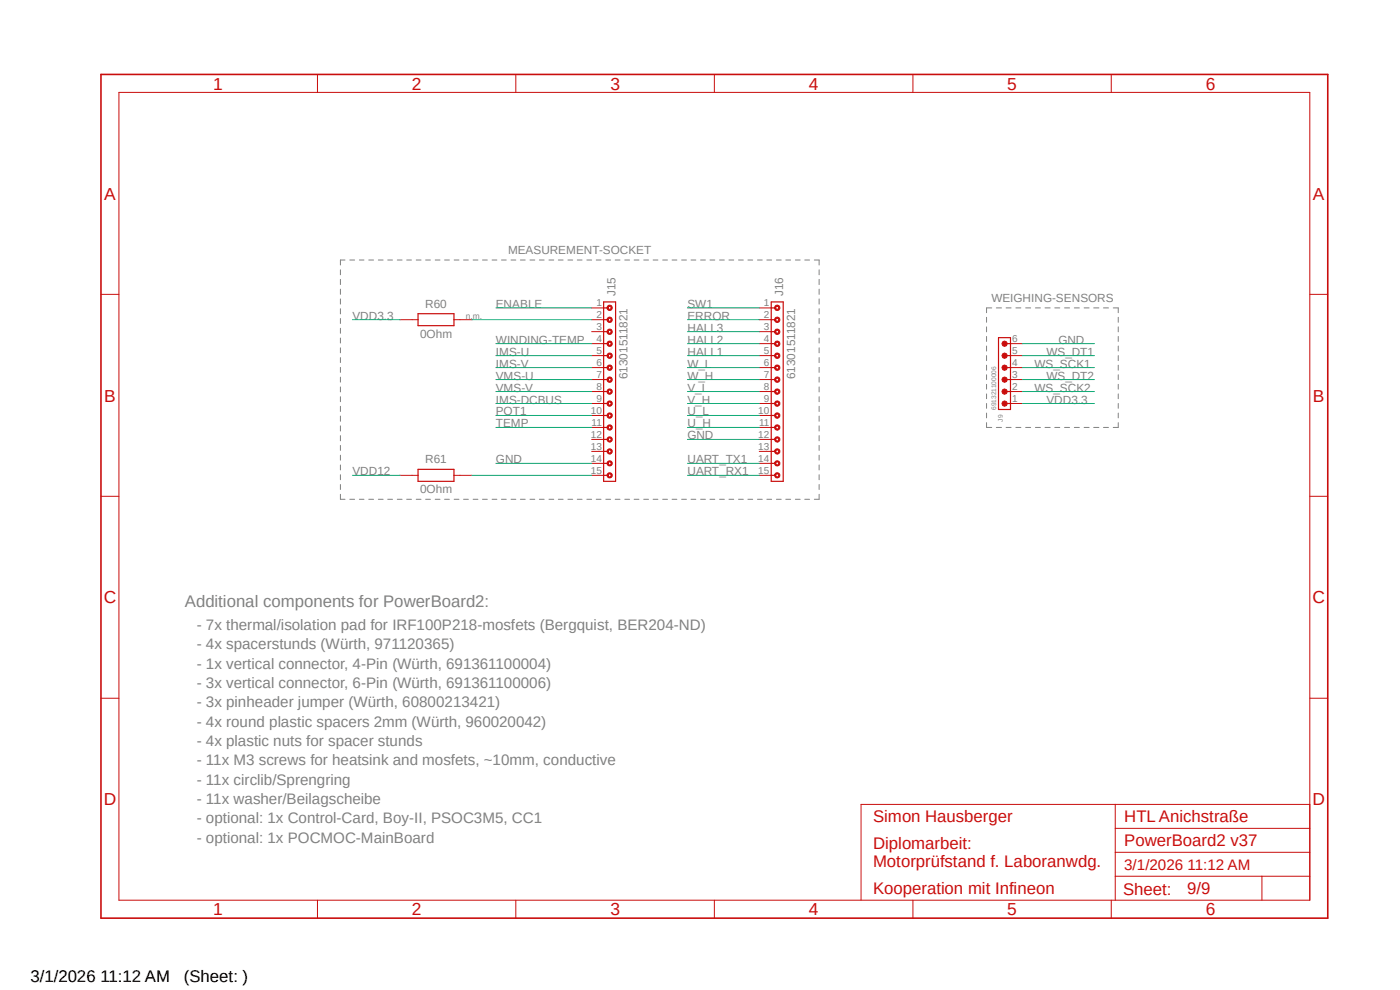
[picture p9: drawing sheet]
<svg xmlns="http://www.w3.org/2000/svg" width="297mm" height="210mm" viewBox="0 0 297 210" stroke-linecap="round" stroke-linejoin="round" font-family="sans-serif">
<path d="M20.9 15.5l261.2 179.8M282.1 15.5l-261.2 179.8" fill="none" stroke="#fff" stroke-width=".21"/>
<g fill="none" stroke="#808080" stroke-width=".21">
<path d="M72.2 57.2v1.1M72.2 59.3v1.1M73.2 55.2h-1v1M74.2 55.2h1M76.2 55.2h1M78.2 55.2h1M80.3 55.2h1M82.3 55.2h1M84.3 55.2h1M86.3 55.2h1M88.3 55.2h1M90.3 55.2h1"/>
<path d="M92.3 55.2h1M94.3 55.2h1M96.4 55.2h1M98.3 55.2h1.1M100.4 55.2h1M102.4 55.2h1M104.4 55.2h1M106.4 55.2h1M108.4 55.2h1M110.4 55.2h1M112.4 55.2h1.1M114.4 55.2h1"/>
<path d="M116.5 55.2h1M118.4 55.2h1.1M120.5 55.2h1M122.5 55.2h1M124.5 55.2h1M126.5 55.2h1M128.5 55.2h1M130.5 55.2h1M132.5 55.2h1.1M134.5 55.2h1.1M136.6 55.2h1M138.6 55.2h1"/>
<path d="M140.6 55.2h1M142.6 55.2h1M144.6 55.2h1M146.6 55.2h1M148.6 55.2h1M150.6 55.2h1M152.7 55.2h1M154.6 55.2h1.1M156.7 55.2h1M158.7 55.2h1M160.7 55.2h1M162.7 55.2h1"/>
<path d="M164.7 55.2h1M166.7 55.2h1M168.7 55.2h1.1M170.7 55.2h1M172.8 55.2h1v1M173.8 57.2v1.1M173.8 59.3v1.1M72.2 61.3v1.1M72.2 63.4v1.1M72.2 65.5v1.1M72.2 67.6v1M72.2 69.6v1.1"/>
<path d="M72.2 71.7v1.1M72.2 73.8v1M72.2 75.9v1M72.2 77.9v1.1M173.8 61.3v1.1M173.8 63.4v1.1M173.8 65.5v1.1M173.8 67.6v1M173.8 69.6v1.1M173.8 71.7v1.1M173.8 73.8v1M173.8 75.9v1"/>
<path d="M173.8 77.9v1.1M209.3 67.3v1.1M209.3 69.3v1.1M209.3 71.4v1M209.3 73.4v1.1M209.3 75.4v1.1M209.3 77.5v1M209.3 79.5v1M210.4 65.3h-1.1v1M211.4 65.3h1.1M213.4 65.3h1.1M215.5 65.3h1.1"/>
<path d="M217.6 65.3h1.1M219.7 65.3h1M221.7 65.3h1.1M223.8 65.3h1M225.8 65.3h1.1M227.9 65.3h1.1M230 65.3h1.1M232 65.3h1.1M234.1 65.3h1.1M236.2 65.3h1v1M237.2 67.3v1.1M237.2 69.3v1.1"/>
<path d="M237.2 71.4v1M237.2 73.4v1.1M237.2 75.4v1.1M237.2 77.5v1M237.2 79.5v1M72.2 80v1.1M72.2 82.1v1M72.2 84.2v1M72.2 86.2v1.1M72.2 88.3v1.1M72.2 90.3v1.1M72.2 92.4v1.1"/>
<path d="M72.2 94.5v1M72.2 96.6v1M72.2 98.6v1.1M173.8 80v1.1M173.8 82.1v1M173.8 84.2v1M173.8 86.2v1.1M173.8 88.3v1.1M173.8 90.3v1.1M173.8 92.4v1.1M173.8 94.5v1M173.8 96.6v1"/>
<path d="M173.8 98.6v1.1M209.3 81.5v1M209.3 83.6v1M209.3 85.6v1M209.3 87.6v1M209.3 89.7v1h1.1M211.4 90.7h1.1M213.4 90.7h1.1M215.5 90.7h1.1M217.6 90.7h1.1M219.7 90.7h1M221.7 90.7h1.1"/>
<path d="M223.8 90.7h1M225.8 90.7h1.1M227.9 90.7h1.1M230 90.7h1.1M232 90.7h1.1M234.1 90.7h1.1M237.2 81.5v1M237.2 83.6v1M237.2 85.6v1M237.2 87.6v1M237.2 89.7v1h-1M72.2 100.7v1.1"/>
<path d="M72.2 102.8v1M72.2 104.9v1h1M74.2 105.9h1M76.2 105.9h1M78.2 105.9h1M80.3 105.9h1M82.3 105.9h1M84.3 105.9h1M86.3 105.9h1M88.3 105.9h1M90.3 105.9h1M92.3 105.9h1"/>
<path d="M94.3 105.9h1M96.4 105.9h1M98.3 105.9h1.1M100.4 105.9h1M102.4 105.9h1M104.4 105.9h1M106.4 105.9h1M108.4 105.9h1M110.4 105.9h1M112.4 105.9h1.1M114.4 105.9h1M116.5 105.9h1"/>
<path d="M118.4 105.9h1.1M120.5 105.9h1M122.5 105.9h1M124.5 105.9h1M126.5 105.9h1M128.5 105.9h1M130.5 105.9h1M132.5 105.9h1.1M134.5 105.9h1.1M136.6 105.9h1M138.6 105.9h1M140.6 105.9h1"/>
<path d="M142.6 105.9h1M144.6 105.9h1M146.6 105.9h1M148.6 105.9h1M150.6 105.9h1M152.7 105.9h1M154.6 105.9h1.1M156.7 105.9h1M158.7 105.9h1M160.7 105.9h1M162.7 105.9h1M164.7 105.9h1"/>
<path d="M166.7 105.9h1M168.7 105.9h1.1M170.7 105.9h1M173.8 100.7v1.1M173.8 102.8v1M173.8 104.9v1h-1"/>
</g>
<g fill="none" stroke="#c90d0c" stroke-width=".21">
<path d="M25.2 19.6h252.7v171.4h-252.7zM67.4 15.8v3.8M109.4 15.8v3.8M151.6 15.8v3.8M193.7 15.8v3.8M235.8 15.8v3.8M21.4 62.4h3.8M125.5 65.3h2.6M125.5 67.8h2.6M125.5 70.4h2.6M125.5 72.9h2.6M125.5 75.4h2.6"/>
<path d="M125.5 78h2.6M277.9 62.4h3.8M125.5 80.5h2.6M125.5 83.1h2.6M125.5 85.6h2.6M125.5 88.1h2.6M125.5 90.7h2.6M125.5 93.2h2.6M125.5 95.8h2.6M125.5 98.3h2.6M21.4 105.3h3.8M125.5 100.8h2.6"/>
<path d="M277.9 105.3h3.8M21.4 148.1h3.8M277.9 148.1h3.8M236.6 170.6v20.4M236.6 175.7h41.3M277.9 170.6h-95.2v20.4M67.4 191v3.8M109.4 191v3.8M151.6 191v3.8M193.7 191v3.8M235.8 191v3.8M236.6 185.9h41.3"/>
<path d="M236.6 180.8h41.3M267.7 185.9v5.1"/>
</g>
<path d="M21.4 15.8h260.3v179h-260.3z" fill="none" stroke="#c90d0c" stroke-width=".34"/>
<g fill="none" stroke="#c90d0c" stroke-width=".25">
<path d="M128.1 64.1h2.5v38h-2.5zM128.1 65.3h.8M128.1 67.8h.8M128.1 70.4h.8M128.1 72.9h.8M128.1 75.4h.8M128.1 78h.8M128.1 80.5h.8M128.1 83.1h.8M128.1 85.6h.8M128.1 88.1h.8M128.1 90.7h.8"/>
<path d="M128.1 93.2h.8M128.1 95.8h.8M128.1 98.3h.8M128.1 100.8h.8"/>
</g>
<path d="M128.9 65l.5-.3a.57 .57 0 0 1 .5 .7 .57 .57 0 0 1-.8 .4l-.3-.5h.2l.1-.2 .3-.1 .2 .2-.1 .3-.3 .1-.2-.3h-.2z" fill-rule="evenodd" fill="#c90d0c"/>
<path d="M128.9 65l.5-.3a.57 .57 0 0 1 .5 .7 .57 .57 0 0 1-.8 .4l-.3-.5h.2l.1-.2 .3-.1 .2 .2-.1 .3-.3 .1-.2-.3h-.2z" fill="none" stroke="#c90d0c" stroke-width=".21"/>
<path d="M128.9 67.5l.5-.2a.57 .57 0 0 1 .5 .7 .57 .57 0 0 1-.8 .4l-.3-.6h.2l.4-.3 .2 .2-.1 .4h-.3l-.2-.3h-.2z" fill-rule="evenodd" fill="#c90d0c"/>
<path d="M128.9 67.5l.5-.2a.57 .57 0 0 1 .5 .7 .57 .57 0 0 1-.8 .4l-.3-.6h.2l.4-.3 .2 .2-.1 .4h-.3l-.2-.3h-.2z" fill="none" stroke="#c90d0c" stroke-width=".21"/>
<path d="M128.9 70.1l.5-.3a.57 .57 0 0 1 .5 .7 .57 .57 0 0 1-.8 .4l-.3-.5h.2l.4-.3 .2 .2-.1 .3-.3 .1-.2-.3h-.2z" fill-rule="evenodd" fill="#c90d0c"/>
<path d="M128.9 70.1l.5-.3a.57 .57 0 0 1 .5 .7 .57 .57 0 0 1-.8 .4l-.3-.5h.2l.4-.3 .2 .2-.1 .3-.3 .1-.2-.3h-.2z" fill="none" stroke="#c90d0c" stroke-width=".21"/>
<path d="M128.9 72.6l.5-.3a.57 .57 0 0 1 .5 .8 .57 .57 0 0 1-.8 .3l-.3-.5h.2l.4-.3 .2 .2-.1 .4h-.3l-.2-.3h-.2z" fill-rule="evenodd" fill="#c90d0c"/>
<path d="M128.9 72.6l.5-.3a.57 .57 0 0 1 .5 .8 .57 .57 0 0 1-.8 .3l-.3-.5h.2l.4-.3 .2 .2-.1 .4h-.3l-.2-.3h-.2z" fill="none" stroke="#c90d0c" stroke-width=".21"/>
<path d="M128.9 75.1l.5-.2a.57 .57 0 0 1 .5 .7 .57 .57 0 0 1-.8 .4l-.3-.6h.2l.2-.2h.3a.33 .33 0 0 1-.1 .6l-.4-.4h-.2z" fill-rule="evenodd" fill="#c90d0c"/>
<path d="M128.9 75.1l.5-.2a.57 .57 0 0 1 .5 .7 .57 .57 0 0 1-.8 .4l-.3-.6h.2l.2-.2h.3a.33 .33 0 0 1-.1 .6l-.4-.4h-.2z" fill="none" stroke="#c90d0c" stroke-width=".21"/>
<path d="M128.9 77.7l.5-.3a.57 .57 0 0 1 .5 .7 .57 .57 0 0 1-.8 .4l-.3-.5h.2l.2-.3 .3 .1a.33 .33 0 0 1-.1 .5l-.4-.3h-.2z" fill-rule="evenodd" fill="#c90d0c"/>
<path d="M128.9 77.7l.5-.3a.57 .57 0 0 1 .5 .7 .57 .57 0 0 1-.8 .4l-.3-.5h.2l.2-.3 .3 .1a.33 .33 0 0 1-.1 .5l-.4-.3h-.2z" fill="none" stroke="#c90d0c" stroke-width=".21"/>
<path d="M128.9 80.2l.5-.2a.57 .57 0 0 1 .5 .7 .57 .57 0 0 1-.8 .4l-.3-.6h.2l.2-.2h.3a.33 .33 0 0 1-.1 .6l-.4-.4h-.2z" fill-rule="evenodd" fill="#c90d0c"/>
<path d="M128.9 80.2l.5-.2a.57 .57 0 0 1 .5 .7 .57 .57 0 0 1-.8 .4l-.3-.6h.2l.2-.2h.3a.33 .33 0 0 1-.1 .6l-.4-.4h-.2z" fill="none" stroke="#c90d0c" stroke-width=".21"/>
<path d="M128.9 82.8a.57 .57 0 0 1 .5-.3 .57 .57 0 0 1 .5 .4 .58 .58 0 0 1-.3 .7 .58 .58 0 0 1-.7-.2l-.1-.3h.2l.2-.3a.33 .33 0 0 1 .4 .1 .33 .33 0 0 1-.1 .4l-.3 .1-.2-.3h-.2z" fill-rule="evenodd" fill="#c90d0c"/>
<path d="M128.9 82.8a.57 .57 0 0 1 .5-.3 .57 .57 0 0 1 .5 .4 .58 .58 0 0 1-.3 .7 .58 .58 0 0 1-.7-.2l-.1-.3h.2l.2-.3a.33 .33 0 0 1 .4 .1 .33 .33 0 0 1-.1 .4l-.3 .1-.2-.3h-.2z" fill="none" stroke="#c90d0c" stroke-width=".21"/>
<path d="M128.9 85.3a.57 .57 0 0 1 .5-.3 .57 .57 0 0 1 .5 .4 .58 .58 0 0 1-.3 .7 .58 .58 0 0 1-.7-.2l-.1-.3h.2l.2-.3a.33 .33 0 0 1 .4 .1 .33 .33 0 0 1-.1 .5h-.3l-.2-.3h-.2z" fill-rule="evenodd" fill="#c90d0c"/>
<path d="M128.9 85.3a.57 .57 0 0 1 .5-.3 .57 .57 0 0 1 .5 .4 .58 .58 0 0 1-.3 .7 .58 .58 0 0 1-.7-.2l-.1-.3h.2l.2-.3a.33 .33 0 0 1 .4 .1 .33 .33 0 0 1-.1 .5h-.3l-.2-.3h-.2z" fill="none" stroke="#c90d0c" stroke-width=".21"/>
<path d="M128.9 87.8a.57 .57 0 0 1 .5-.2 .57 .57 0 0 1 .5 .4 .58 .58 0 0 1-.3 .6 .58 .58 0 0 1-.7-.1l-.1-.4h.2l.2-.3a.33 .33 0 0 1 .4 .2 .33 .33 0 0 1-.1 .4h-.3l-.2-.3h-.2z" fill-rule="evenodd" fill="#c90d0c"/>
<path d="M128.9 87.8a.57 .57 0 0 1 .5-.2 .57 .57 0 0 1 .5 .4 .58 .58 0 0 1-.3 .6 .58 .58 0 0 1-.7-.1l-.1-.4h.2l.2-.3a.33 .33 0 0 1 .4 .2 .33 .33 0 0 1-.1 .4h-.3l-.2-.3h-.2z" fill="none" stroke="#c90d0c" stroke-width=".21"/>
<path d="M128.9 90.4a.57 .57 0 0 1 .5-.3 .57 .57 0 0 1 .5 .4v.3l-.5 .5-.5-.3-.1-.3h.2l.2-.3a.33 .33 0 0 1 .4 .1 .33 .33 0 0 1-.1 .4l-.3 .1-.2-.3h-.2z" fill-rule="evenodd" fill="#c90d0c"/>
<path d="M128.9 90.4a.57 .57 0 0 1 .5-.3 .57 .57 0 0 1 .5 .4v.3l-.5 .5-.5-.3-.1-.3h.2l.2-.3a.33 .33 0 0 1 .4 .1 .33 .33 0 0 1-.1 .4l-.3 .1-.2-.3h-.2z" fill="none" stroke="#c90d0c" stroke-width=".21"/>
<path d="M128.9 92.9a.57 .57 0 0 1 .5-.2 .57 .57 0 0 1 .5 .3l-.2 .6a.57 .57 0 0 1-.6 .1 .57 .57 0 0 1-.3-.5h.2l.2-.3a.33 .33 0 0 1 .4 .2 .33 .33 0 0 1-.1 .4h-.3l-.2-.3h-.2z" fill-rule="evenodd" fill="#c90d0c"/>
<path d="M128.9 92.9a.57 .57 0 0 1 .5-.2 .57 .57 0 0 1 .5 .3l-.2 .6a.57 .57 0 0 1-.6 .1 .57 .57 0 0 1-.3-.5h.2l.2-.3a.33 .33 0 0 1 .4 .2 .33 .33 0 0 1-.1 .4h-.3l-.2-.3h-.2z" fill="none" stroke="#c90d0c" stroke-width=".21"/>
<path d="M128.9 95.5a.57 .57 0 0 1 .5-.3 .57 .57 0 0 1 .5 .4l-.2 .6a.57 .57 0 0 1-.6 .1 .57 .57 0 0 1-.3-.5h.2a.31 .31 0 0 1 .2-.3 .31 .31 0 0 1 .3 0 .33 .33 0 0 1 .1 .4 .33 .33 0 0 1-.4 .2l-.2-.3h-.2z" fill-rule="evenodd" fill="#c90d0c"/>
<path d="M128.9 95.5a.57 .57 0 0 1 .5-.3 .57 .57 0 0 1 .5 .4l-.2 .6a.57 .57 0 0 1-.6 .1 .57 .57 0 0 1-.3-.5h.2a.31 .31 0 0 1 .2-.3 .31 .31 0 0 1 .3 0 .33 .33 0 0 1 .1 .4 .33 .33 0 0 1-.4 .2l-.2-.3h-.2z" fill="none" stroke="#c90d0c" stroke-width=".21"/>
<path d="M128.9 98a.57 .57 0 0 1 .5-.3 .57 .57 0 0 1 .5 .4v.4a.57 .57 0 0 1-.6 .3 .57 .57 0 0 1-.5-.5h.2a.31 .31 0 0 1 .2-.3 .31 .31 0 0 1 .3 0 .33 .33 0 0 1 .1 .5 .33 .33 0 0 1-.4 .1l-.2-.3h-.2z" fill-rule="evenodd" fill="#c90d0c"/>
<path d="M128.9 98a.57 .57 0 0 1 .5-.3 .57 .57 0 0 1 .5 .4v.4a.57 .57 0 0 1-.6 .3 .57 .57 0 0 1-.5-.5h.2a.31 .31 0 0 1 .2-.3 .31 .31 0 0 1 .3 0 .33 .33 0 0 1 .1 .5 .33 .33 0 0 1-.4 .1l-.2-.3h-.2z" fill="none" stroke="#c90d0c" stroke-width=".21"/>
<path d="M128.9 100.5a.57 .57 0 0 1 .5-.2 .57 .57 0 0 1 .5 .4v.3a.57 .57 0 0 1-.6 .4 .57 .57 0 0 1-.5-.6h.2a.31 .31 0 0 1 .2-.3 .31 .31 0 0 1 .3 .1 .33 .33 0 0 1 .1 .4 .33 .33 0 0 1-.4 .1l-.2-.3h-.2z" fill-rule="evenodd" fill="#c90d0c"/>
<g fill="none" stroke="#c90d0c" stroke-width=".21">
<path d="M161.1 65.3h2.5M161.1 67.8h2.5M161.1 70.4h2.5M161.1 72.9h2.5M161.1 75.4h2.5M161.1 78h2.5M161.1 80.5h2.5M161.1 83.1h2.5M161.1 85.6h2.5M161.1 88.1h2.5M161.1 90.7h2.5M161.1 93.2h2.5"/>
<path d="M161.1 95.8h2.5M161.1 98.3h2.5M128.9 100.5a.57 .57 0 0 1 .5-.2 .57 .57 0 0 1 .5 .4v.3a.57 .57 0 0 1-.6 .4 .57 .57 0 0 1-.5-.6h.2a.31 .31 0 0 1 .2-.3 .31 .31 0 0 1 .3 .1 .33 .33 0 0 1 .1 .4 .33 .33 0 0 1-.4 .1l-.2-.3h-.2zM161.1 100.8h2.5"/>
</g>
<g fill="none" stroke="#c90d0c" stroke-width=".25">
<path d="M163.6 64.1h2.6v38h-2.6zM163.6 65.3h.9M163.6 67.8h.9M163.6 70.4h.9M163.6 72.9h.9M163.6 75.4h.9M163.6 78h.9M163.6 80.5h.9M163.6 83.1h.9M163.6 85.6h.9M163.6 88.1h.9M163.6 90.7h.9"/>
<path d="M163.6 93.2h.9M163.6 95.8h.9M163.6 98.3h.9M163.6 100.8h.9"/>
</g>
<path d="M164.4 65l.6-.3a.58 .58 0 0 1 .4 .8 .58 .58 0 0 1-.8 .3l-.3-.5h.2l.4-.3 .3 .2-.1 .3a.35 .35 0 0 1-.6-.2h-.2z" fill-rule="evenodd" fill="#c90d0c"/>
<path d="M164.4 65l.6-.3a.58 .58 0 0 1 .4 .8 .58 .58 0 0 1-.8 .3l-.3-.5h.2l.4-.3 .3 .2-.1 .3a.35 .35 0 0 1-.6-.2h-.2z" fill="none" stroke="#c90d0c" stroke-width=".21"/>
<path d="M164.4 67.5l.6-.2a.58 .58 0 0 1 .4 .7 .58 .58 0 0 1-.8 .4l-.3-.6h.2a.34 .34 0 0 1 .3-.3 .34 .34 0 0 1 .4 .2l-.1 .4h-.3l-.3-.3h-.2z" fill-rule="evenodd" fill="#c90d0c"/>
<path d="M164.4 67.5l.6-.2a.58 .58 0 0 1 .4 .7 .58 .58 0 0 1-.8 .4l-.3-.6h.2a.34 .34 0 0 1 .3-.3 .34 .34 0 0 1 .4 .2l-.1 .4h-.3l-.3-.3h-.2z" fill="none" stroke="#c90d0c" stroke-width=".21"/>
<path d="M164.4 70.1l.6-.3a.58 .58 0 0 1 .4 .8 .58 .58 0 0 1-.8 .3l-.3-.5h.2a.34 .34 0 0 1 .3-.3 .34 .34 0 0 1 .4 .2l-.1 .3a.34 .34 0 0 1-.6-.2h-.2z" fill-rule="evenodd" fill="#c90d0c"/>
<path d="M164.4 70.1l.6-.3a.58 .58 0 0 1 .4 .8 .58 .58 0 0 1-.8 .3l-.3-.5h.2a.34 .34 0 0 1 .3-.3 .34 .34 0 0 1 .4 .2l-.1 .3a.34 .34 0 0 1-.6-.2h-.2z" fill="none" stroke="#c90d0c" stroke-width=".21"/>
<path d="M164.4 72.6l.6-.3a.58 .58 0 0 1 .4 .8 .58 .58 0 0 1-.8 .3l-.3-.5h.2a.34 .34 0 0 1 .3-.3 .34 .34 0 0 1 .4 .2l-.1 .4a.34 .34 0 0 1-.6-.3h-.2z" fill-rule="evenodd" fill="#c90d0c"/>
<path d="M164.4 72.6l.6-.3a.58 .58 0 0 1 .4 .8 .58 .58 0 0 1-.8 .3l-.3-.5h.2a.34 .34 0 0 1 .3-.3 .34 .34 0 0 1 .4 .2l-.1 .4a.34 .34 0 0 1-.6-.3h-.2z" fill="none" stroke="#c90d0c" stroke-width=".21"/>
<path d="M164.4 75.1l.6-.2a.58 .58 0 0 1 .4 .7 .58 .58 0 0 1-.8 .4l-.3-.6h.2a.34 .34 0 0 1 .3-.2 .34 .34 0 0 1 .4 .2l-.1 .3a.34 .34 0 0 1-.6-.3h-.2z" fill-rule="evenodd" fill="#c90d0c"/>
<path d="M164.4 75.1l.6-.2a.58 .58 0 0 1 .4 .7 .58 .58 0 0 1-.8 .4l-.3-.6h.2a.34 .34 0 0 1 .3-.2 .34 .34 0 0 1 .4 .2l-.1 .3a.34 .34 0 0 1-.6-.3h-.2z" fill="none" stroke="#c90d0c" stroke-width=".21"/>
<path d="M164.4 77.7l.6-.3a.58 .58 0 0 1 .4 .8 .58 .58 0 0 1-.8 .3l-.3-.5h.2a.34 .34 0 0 1 .3-.3 .34 .34 0 0 1 .4 .2l-.1 .3a.34 .34 0 0 1-.6-.2h-.2z" fill-rule="evenodd" fill="#c90d0c"/>
<path d="M164.4 77.7l.6-.3a.58 .58 0 0 1 .4 .8 .58 .58 0 0 1-.8 .3l-.3-.5h.2a.34 .34 0 0 1 .3-.3 .34 .34 0 0 1 .4 .2l-.1 .3a.34 .34 0 0 1-.6-.2h-.2z" fill="none" stroke="#c90d0c" stroke-width=".21"/>
<path d="M164.4 80.2l.6-.2a.58 .58 0 0 1 .4 .7 .58 .58 0 0 1-.8 .4l-.3-.6h.2a.34 .34 0 0 1 .3-.3 .34 .34 0 0 1 .4 .2l-.1 .4a.34 .34 0 0 1-.6-.3h-.2z" fill-rule="evenodd" fill="#c90d0c"/>
<path d="M164.4 80.2l.6-.2a.58 .58 0 0 1 .4 .7 .58 .58 0 0 1-.8 .4l-.3-.6h.2a.34 .34 0 0 1 .3-.3 .34 .34 0 0 1 .4 .2l-.1 .4a.34 .34 0 0 1-.6-.3h-.2z" fill="none" stroke="#c90d0c" stroke-width=".21"/>
<path d="M164.4 82.8a.57 .57 0 0 1 .6-.3 .57 .57 0 0 1 .4 .4 .58 .58 0 0 1-.3 .7 .58 .58 0 0 1-.7-.2l-.1-.3h.2l.3-.3a.33 .33 0 0 1 .3 .1 .33 .33 0 0 1 0 .4 .34 .34 0 0 1-.6-.2h-.2z" fill-rule="evenodd" fill="#c90d0c"/>
<path d="M164.4 82.8a.57 .57 0 0 1 .6-.3 .57 .57 0 0 1 .4 .4 .58 .58 0 0 1-.3 .7 .58 .58 0 0 1-.7-.2l-.1-.3h.2l.3-.3a.33 .33 0 0 1 .3 .1 .33 .33 0 0 1 0 .4 .34 .34 0 0 1-.6-.2h-.2z" fill="none" stroke="#c90d0c" stroke-width=".21"/>
<path d="M164.4 85.3a.57 .57 0 0 1 .6-.3 .57 .57 0 0 1 .4 .4 .58 .58 0 0 1-.3 .7 .58 .58 0 0 1-.7-.2l-.1-.3h.2l.3-.3a.33 .33 0 0 1 .3 .1 .33 .33 0 0 1 0 .5 .34 .34 0 0 1-.6-.3h-.2z" fill-rule="evenodd" fill="#c90d0c"/>
<path d="M164.4 85.3a.57 .57 0 0 1 .6-.3 .57 .57 0 0 1 .4 .4 .58 .58 0 0 1-.3 .7 .58 .58 0 0 1-.7-.2l-.1-.3h.2l.3-.3a.33 .33 0 0 1 .3 .1 .33 .33 0 0 1 0 .5 .34 .34 0 0 1-.6-.3h-.2z" fill="none" stroke="#c90d0c" stroke-width=".21"/>
<path d="M164.4 87.8a.57 .57 0 0 1 .6-.2 .57 .57 0 0 1 .4 .4 .58 .58 0 0 1-.3 .6 .58 .58 0 0 1-.7-.1l-.1-.4h.2l.3-.3a.33 .33 0 0 1 .3 .2 .33 .33 0 0 1 0 .4 .34 .34 0 0 1-.6-.3h-.2z" fill-rule="evenodd" fill="#c90d0c"/>
<path d="M164.4 87.8a.57 .57 0 0 1 .6-.2 .57 .57 0 0 1 .4 .4 .58 .58 0 0 1-.3 .6 .58 .58 0 0 1-.7-.1l-.1-.4h.2l.3-.3a.33 .33 0 0 1 .3 .2 .33 .33 0 0 1 0 .4 .34 .34 0 0 1-.6-.3h-.2z" fill="none" stroke="#c90d0c" stroke-width=".21"/>
<path d="M164.4 90.4a.57 .57 0 0 1 .6-.3 .57 .57 0 0 1 .4 .4 .58 .58 0 0 1-.3 .7 .58 .58 0 0 1-.7-.2l-.1-.3h.2l.3-.3a.33 .33 0 0 1 .3 .1 .33 .33 0 0 1 0 .4 .34 .34 0 0 1-.6-.2h-.2z" fill-rule="evenodd" fill="#c90d0c"/>
<path d="M164.4 90.4a.57 .57 0 0 1 .6-.3 .57 .57 0 0 1 .4 .4 .58 .58 0 0 1-.3 .7 .58 .58 0 0 1-.7-.2l-.1-.3h.2l.3-.3a.33 .33 0 0 1 .3 .1 .33 .33 0 0 1 0 .4 .34 .34 0 0 1-.6-.2h-.2z" fill="none" stroke="#c90d0c" stroke-width=".21"/>
<path d="M164.4 92.9a.57 .57 0 0 1 .6-.2 .57 .57 0 0 1 .4 .3 .57 .57 0 0 1-.1 .7 .57 .57 0 0 1-.7 0l-.3-.5h.2l.3-.3a.33 .33 0 0 1 .3 .2 .33 .33 0 0 1 0 .4 .34 .34 0 0 1-.6-.3h-.2z" fill-rule="evenodd" fill="#c90d0c"/>
<path d="M164.4 92.9a.57 .57 0 0 1 .6-.2 .57 .57 0 0 1 .4 .3 .57 .57 0 0 1-.1 .7 .57 .57 0 0 1-.7 0l-.3-.5h.2l.3-.3a.33 .33 0 0 1 .3 .2 .33 .33 0 0 1 0 .4 .34 .34 0 0 1-.6-.3h-.2z" fill="none" stroke="#c90d0c" stroke-width=".21"/>
<path d="M164.4 95.5a.57 .57 0 0 1 .6-.3 .57 .57 0 0 1 .4 .4 .57 .57 0 0 1-.1 .6 .57 .57 0 0 1-.7 .1l-.3-.5h.2a.34 .34 0 0 1 .6-.3 .33 .33 0 0 1 .1 .4 .33 .33 0 0 1-.4 .2l-.3-.3h-.2z" fill-rule="evenodd" fill="#c90d0c"/>
<path d="M164.4 95.5a.57 .57 0 0 1 .6-.3 .57 .57 0 0 1 .4 .4 .57 .57 0 0 1-.1 .6 .57 .57 0 0 1-.7 .1l-.3-.5h.2a.34 .34 0 0 1 .6-.3 .33 .33 0 0 1 .1 .4 .33 .33 0 0 1-.4 .2l-.3-.3h-.2z" fill="none" stroke="#c90d0c" stroke-width=".21"/>
<path d="M164.4 98a.57 .57 0 0 1 .6-.3 .57 .57 0 0 1 .4 .4v.4a.59 .59 0 0 1-.6 .3 .59 .59 0 0 1-.5-.5h.2a.34 .34 0 0 1 .6-.3 .33 .33 0 0 1 .1 .5 .33 .33 0 0 1-.4 .1l-.3-.3h-.2z" fill-rule="evenodd" fill="#c90d0c"/>
<path d="M164.4 98a.57 .57 0 0 1 .6-.3 .57 .57 0 0 1 .4 .4v.4a.59 .59 0 0 1-.6 .3 .59 .59 0 0 1-.5-.5h.2a.34 .34 0 0 1 .6-.3 .33 .33 0 0 1 .1 .5 .33 .33 0 0 1-.4 .1l-.3-.3h-.2z" fill="none" stroke="#c90d0c" stroke-width=".21"/>
<path d="M164.4 100.5a.57 .57 0 0 1 .6-.2 .57 .57 0 0 1 .4 .4v.3a.59 .59 0 0 1-.6 .4 .59 .59 0 0 1-.5-.6h.2a.34 .34 0 0 1 .6-.2 .33 .33 0 0 1 .1 .4 .33 .33 0 0 1-.4 .1l-.3-.3h-.2z" fill-rule="evenodd" fill="#c90d0c"/>
<path d="M84.9 67.8h3.8M96.3 67.8h3.8M214.4 78h2.5M214.4 75.4h2.5M214.4 72.9h2.5M214.4 85.6h2.5M214.4 83.1h2.5M214.4 80.5h2.5M84.9 100.8h3.8M96.3 100.8h3.8M164.4 100.5a.57 .57 0 0 1 .6-.2 .57 .57 0 0 1 .4 .4v.3a.59 .59 0 0 1-.6 .4 .59 .59 0 0 1-.5-.6h.2a.34 .34 0 0 1 .6-.2 .33 .33 0 0 1 .1 .4 .33 .33 0 0 1-.4 .1l-.3-.3h-.2z" fill="none" stroke="#c90d0c" stroke-width=".21"/>
<path d="M88.7 66.5h7.6v2.6h-7.6zM211.8 71.6h2.6v15.3h-2.6zM213.1 78h1.3M213.1 75.4h1.3M213.1 72.9h1.3M88.7 99.6h7.6v2.5h-7.6zM213.1 85.6h1.3M213.1 83.1h1.3M213.1 80.5h1.3" fill="none" stroke="#c90d0c" stroke-width=".25"/>
<circle cx="213.1" cy="85.6" r=".57" fill="#c90d0c"/>
<circle cx="213.1" cy="85.6" r=".57" fill="none" stroke="#c90d0c" stroke-width=".21"/>
<circle cx="213.1" cy="83.1" r=".57" fill="#c90d0c"/>
<circle cx="213.1" cy="83.1" r=".57" fill="none" stroke="#c90d0c" stroke-width=".21"/>
<circle cx="213.1" cy="80.5" r=".57" fill="#c90d0c"/>
<circle cx="213.1" cy="80.5" r=".57" fill="none" stroke="#c90d0c" stroke-width=".21"/>
<circle cx="213.1" cy="78" r=".57" fill="#c90d0c"/>
<circle cx="213.1" cy="78" r=".57" fill="none" stroke="#c90d0c" stroke-width=".21"/>
<circle cx="213.1" cy="75.5" r=".57" fill="#c90d0c"/>
<circle cx="213.1" cy="75.5" r=".57" fill="none" stroke="#c90d0c" stroke-width=".21"/>
<circle cx="213.1" cy="72.9" r=".57" fill="#c90d0c"/>
<circle cx="213.1" cy="72.9" r=".57" fill="none" stroke="#c90d0c" stroke-width=".21"/>
<g fill="none" stroke="#0dab76" stroke-width=".21">
<path d="M74.8 67.8h10.1M100.1 67.8h25.4M105.2 78h20.3M105.2 65.3h20.3M105.2 75.4h20.3M105.2 72.9h20.3M145.8 78h15.3M145.8 65.3h15.3M145.8 75.4h15.3M145.8 72.9h15.3M145.8 70.4h15.3M145.8 67.8h15.3"/>
<path d="M216.9 78h15.3M216.9 75.4h15.3M216.9 72.9h15.3M105.2 90.7h20.3M105.2 88.1h20.3M105.2 85.6h20.3M105.2 83.1h20.3M105.2 80.5h20.3M105.2 98.3h20.3M145.8 90.7h15.3M145.8 88.1h15.3M145.8 85.6h15.3"/>
<path d="M145.8 83.1h15.3M145.8 80.5h15.3M145.8 98.3h15.3M145.8 93.2h15.3M216.9 85.6h15.3M216.9 83.1h15.3M216.9 80.5h15.3M74.8 100.8h10.1M100.1 100.8h25.4M145.8 100.8h15.3"/>
</g>
<g font-size="3.7" fill="#c90d0c">
<text x="45.3" y="19">1</text>
<text x="87.4" y="19">2</text>
<text x="129.5" y="19">3</text>
<text x="171.6" y="19">4</text>
<text x="213.7" y="19">5</text>
<text x="255.8" y="19">6</text>
<text x="22.1" y="42.3">A</text>
<text x="278.6" y="42.3">A</text>
<text x="22.1" y="85.2">B</text>
<text x="278.6" y="85.2">B</text>
<text x="22" y="128">C</text>
<text x="278.5" y="128">C</text>
<text x="22" y="170.9">D</text>
<text x="278.5" y="170.9">D</text>
<text x="45.3" y="194.2">1</text>
<text x="87.4" y="194.2">2</text>
<text x="129.5" y="194.2">3</text>
<text x="171.6" y="194.2">4</text>
<text x="213.7" y="194.2">5</text>
<text x="255.8" y="194.2">6</text>
</g>
<text font-size="3.6" fill="#808080" x="39.2" y="128.8">Additional components for PowerBoard2:</text>
<g font-size="3.6" fill="#c90d0c">
<text x="185.2" y="174.5">Simon Hausberger</text>
<text x="238.5" y="174.5">HTL Anichstraße</text>
<text x="238.5" y="179.5">PowerBoard2 v37</text>
<text x="185.2" y="180">Diplomarbeit:</text>
<text x="185.2" y="183.9">Motorprüfstand f. Laboranwdg.</text>
<text x="185.2" y="189.7">Kooperation mit Infineon</text>
<text x="238.3" y="189.8">Sheet:</text>
<text x="251.8" y="189.7">9/9</text>
</g>
<g font-size="3.6">
<text x="6.5" y="208.3">3/1/2026 11:12 AM</text>
<text x="39" y="208.3">(Sheet: )</text>
</g>
<g font-size="3.2" fill="#808080">
<text x="41.7" y="133.6">- 7x thermal/isolation pad for IRF100P218-mosfets (Bergquist, BER204-ND)</text>
<text x="41.7" y="137.7">- 4x spacerstunds (Würth, 971120365)</text>
<text x="41.7" y="141.8">- 1x vertical connector, 4-Pin (Würth, 691361100004)</text>
<text x="41.7" y="145.9">- 3x vertical connector, 6-Pin (Würth, 691361100006)</text>
<text x="41.7" y="150">- 3x pinheader jumper (Würth, 60800213421)</text>
<text x="41.7" y="154.1">- 4x round plastic spacers 2mm (Würth, 960020042)</text>
<text x="41.7" y="158.2">- 4x plastic nuts for spacer stunds</text>
<text x="41.7" y="162.3">- 11x M3 screws for heatsink and mosfets, ~10mm, conductive</text>
<text x="41.7" y="166.5">- 11x circlib/Sprengring</text>
<text x="41.7" y="170.6">- 11x washer/Beilagscheibe</text>
<text x="41.7" y="174.7">- optional: 1x Control-Card, Boy-II, PSOC3M5, CC1</text>
<text x="41.7" y="178.8">- optional: 1x POCMOC-MainBoard</text>
</g>
<text font-size="3.2" fill="#c90d0c" x="238.5" y="184.6">3/1/2026 11:12 AM</text>
<g font-size="2.5" fill="#808080">
<text x="107.8" y="53.9">MEASUREMENT-SOCKET</text>
<text x="90.2" y="65.3">R60</text>
<text x="105.2" y="65.3">ENABLE</text>
<text x="130.6" y="62.8" transform="rotate(-90 130.6 62.8)">J15</text>
<text x="145.8" y="65.3">SW1</text>
<text x="166.2" y="62.8" transform="rotate(-90 166.2 62.8)">J16</text>
<text x="210.3" y="64.1">WEIGHING-SENSORS</text>
<text x="74.8" y="67.9">VDD3.3</text>
<text x="89.1" y="71.6">0Ohm</text>
<text x="145.8" y="70.4">HALL3</text>
<text x="145.8" y="67.9">ERROR</text>
<text x="105.2" y="72.9">WINDING-TEMP</text>
<text x="105.2" y="75.4">IMS-U</text>
<text x="105.2" y="78">IMS-V</text>
<text x="145.8" y="78">W_L</text>
<text x="145.8" y="75.4">HALL1</text>
<text x="145.8" y="72.9">HALL2</text>
<text x="219.5" y="78">WS_SCK1</text>
<text x="222" y="75.4">WS_DT1</text>
<text x="224.5" y="72.9">GND</text>
<text x="105.2" y="80.5">VMS-U</text>
<text x="105.2" y="83.1">VMS-V</text>
<text x="133.1" y="80.4" transform="rotate(-90 133.1 80.4)">61301511821</text>
<text x="145.8" y="83.1">V_L</text>
<text x="145.8" y="80.5">W_H</text>
<text x="168.7" y="80.4" transform="rotate(-90 168.7 80.4)">61301511821</text>
<text x="219.5" y="83.1">WS_SCK2</text>
<text x="222" y="80.5">WS_DT2</text>
<text x="105.2" y="88.1">POT1</text>
<text x="105.2" y="85.6">IMS-DCBUS</text>
<text x="145.8" y="88.1">U_L</text>
<text x="145.8" y="85.6">V_H</text>
<text x="222" y="85.6">VDD3.3</text>
<text x="105.2" y="90.7">TEMP</text>
<text x="145.8" y="90.7">U_H</text>
<text x="145.8" y="93.2">GND</text>
<text x="74.8" y="100.8">VDD12</text>
<text x="90.2" y="98.3">R61</text>
<text x="105.2" y="98.3">GND</text>
<text x="145.8" y="100.8">UART_RX1</text>
<text x="145.8" y="98.3">UART_TX1</text>
<text x="89.1" y="104.6">0Ohm</text>
</g>
<g font-size="2.1" fill="#808080">
<text x="126.5" y="64.9">1</text>
<text x="162.1" y="64.9">1</text>
<text x="126.5" y="67.5">2</text>
<text x="126.5" y="70">3</text>
<text x="162.1" y="67.5">2</text>
<text x="162.1" y="70">3</text>
<text x="126.5" y="72.6">4</text>
<text x="126.5" y="75.1">5</text>
<text x="126.5" y="77.6">6</text>
<text x="162.1" y="72.6">4</text>
<text x="162.1" y="75.1">5</text>
<text x="162.1" y="77.6">6</text>
<text x="214.8" y="77.6">4</text>
<text x="214.8" y="75.1">5</text>
<text x="214.8" y="72.6">6</text>
<text x="126.5" y="80.2">7</text>
<text x="126.5" y="82.7">8</text>
<text x="162.1" y="80.2">7</text>
<text x="162.1" y="82.7">8</text>
<text x="214.8" y="82.7">2</text>
<text x="214.8" y="80.2">3</text>
<text x="125.3" y="87.8">10</text>
<text x="126.5" y="85.3">9</text>
<text x="160.9" y="87.8">10</text>
<text x="162.1" y="85.3">9</text>
<text x="214.8" y="85.3">1</text>
<text x="125.3" y="92.9">12</text>
<text x="125.3" y="95.4">13</text>
<text x="125.5" y="90.3">11</text>
<text x="160.9" y="92.9">12</text>
<text x="160.9" y="95.4">13</text>
<text x="161" y="90.3">11</text>
<text x="125.3" y="98">14</text>
<text x="125.3" y="100.5">15</text>
<text x="160.9" y="98">14</text>
<text x="160.9" y="100.5">15</text>
</g>
<text font-size="1.8" fill="#808080" x="98.8" y="67.6">n.m.</text>
<g font-size="1.4" fill="#808080">
<text x="211.4" y="87" transform="rotate(-90 211.4 87)">691321100006</text>
<text x="212.8" y="89.4" transform="rotate(-90 212.8 89.4)">J9</text>
</g>
</svg>
